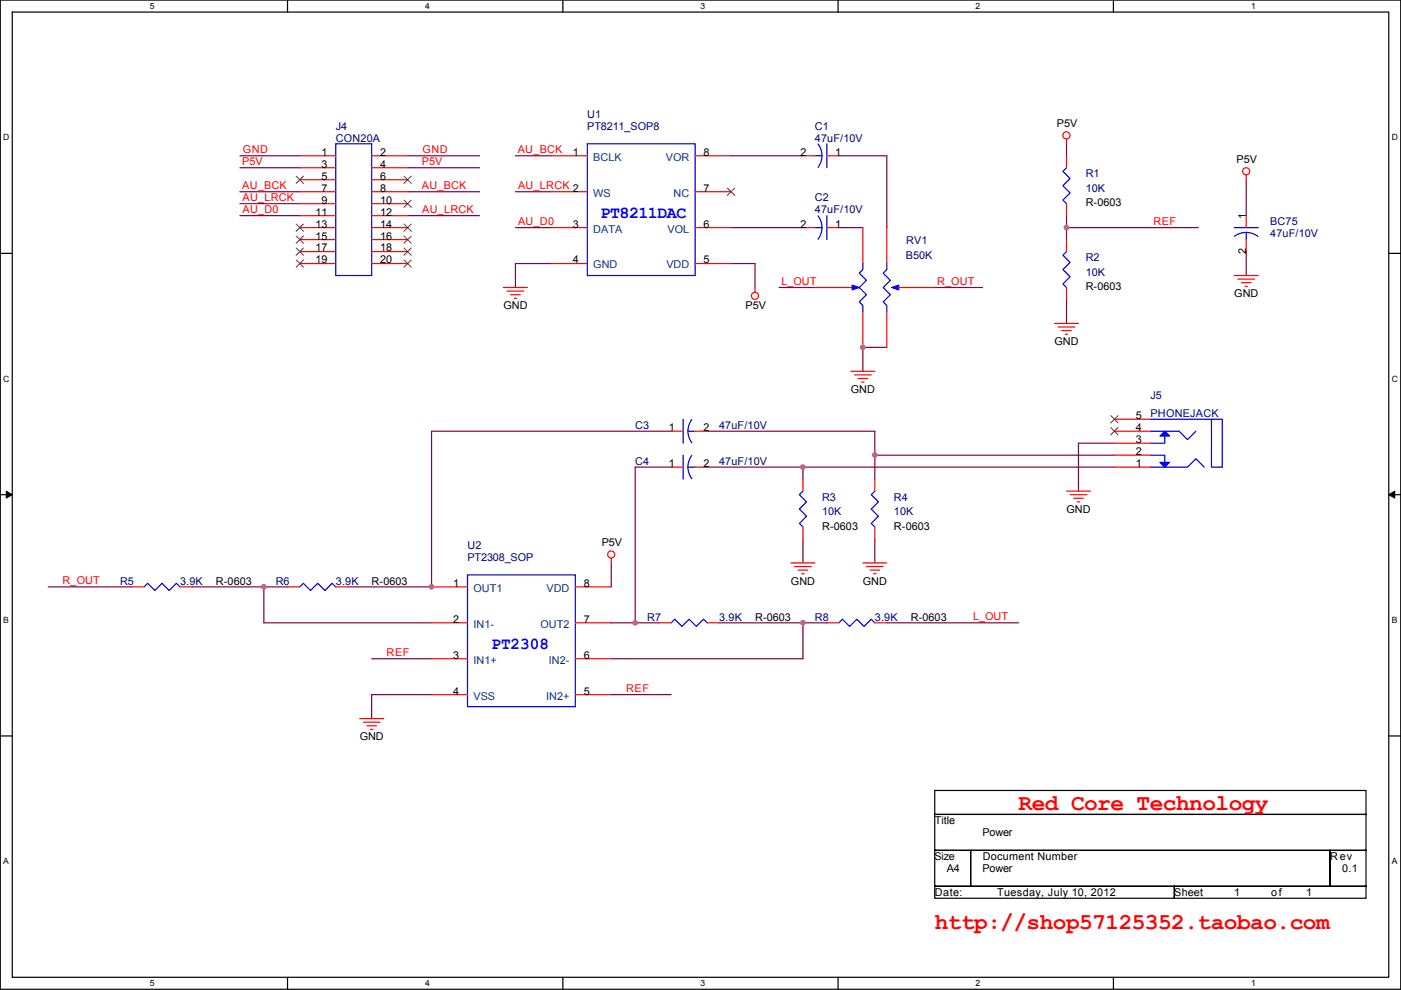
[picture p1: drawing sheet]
<svg xmlns="http://www.w3.org/2000/svg" width="297mm" height="210mm" viewBox="0 0 297 210" stroke-linecap="round" stroke-linejoin="round" font-family="sans-serif">
<path d="M.1 0h296.9v209.8h-296.9zM2.6 2.6h291.8v204.7h-291.8z" fill="none" stroke="#000" stroke-width=".25"/>
<g fill="#fff">
<path d="M31.8 .3h1v2h-1z"/>
<path d="M31.8 207.5h1v2.1h-1z"/>
</g>
<path d="M61 0v2.6M61 207.3v2.5" fill="none" stroke="#000" stroke-width=".25"/>
<g fill="#fff">
<path d="M90.1 .3h1v2h-1z"/>
<path d="M90.1 207.5h1v2.1h-1z"/>
</g>
<path d="M119.3 0v2.6M119.3 207.3v2.5" fill="none" stroke="#000" stroke-width=".25"/>
<g fill="#fff">
<path d="M148.5 .3h1v2h-1z"/>
<path d="M148.5 207.5h1v2.1h-1z"/>
</g>
<path d="M177.7 0v2.6M177.7 207.3v2.5" fill="none" stroke="#000" stroke-width=".25"/>
<g fill="#fff">
<path d="M206.9 .3h1v2h-1z"/>
<path d="M206.9 207.5h1v2.1h-1z"/>
</g>
<path d="M236.1 0v2.6M236.1 207.3v2.5" fill="none" stroke="#000" stroke-width=".25"/>
<g fill="#fff">
<path d="M265.2 .3h1v2h-1z"/>
<path d="M265.2 207.5h1v2.1h-1z"/>
<path d="M.7 28.2h1.3v2h-1.3z"/>
<path d="M295.1 28.2h1.3v2h-1.3z"/>
<path d="M.7 79.3h1.3v2.1h-1.3z"/>
<path d="M295.1 79.3h1.3v2.1h-1.3z"/>
</g>
<path d="M.1 53.7h2.5M294.4 53.7h2.6" fill="none" stroke="#000" stroke-width=".25"/>
<g fill="#fff">
<path d="M.7 130.5h1.2v2h-1.2z"/>
<path d="M295.1 130.5h1.2v2h-1.2z"/>
</g>
<path d="M.1 104.9h2.5M294.4 104.9h2.6" fill="none" stroke="#000" stroke-width=".25"/>
<path d="M1.3 104.2l1.3 .7-1.3 .7zM294.4 104.9l1.3-.7v1.4z" fill="#000" stroke="#000" stroke-width=".21"/>
<g fill="#fff">
<path d="M.7 181.7h1.2v2h-1.2z"/>
<path d="M295.1 181.7h1.2v2h-1.2z"/>
</g>
<path d="M.1 156.1h2.5M294.4 156.1h2.6M198.2 167.7h91.4v5h-91.4zM198.2 172.7h91.4v7.7h-91.4zM198.2 180.4h7.6v7.6h-7.6zM198.2 188h50.8v2.5h-50.8zM205.8 180.4h76.2v7.6h-76.2zM249 188h40.6v2.5h-40.6zM282 180.4h7.6v7.6h-7.6z" fill="none" stroke="#000" stroke-width=".25"/>
<g fill="none" stroke="#800040" stroke-width=".25">
<path d="M50.9 33h12.7M50.9 35.6h12.7M86.4 33h15.3M86.4 35.6h15.3M109.3 33h7.6M155 33h15.2M177.9 33h10.1v15.3M226.1 30.5v2.5M264.2 38.1v7.6M50.9 45.7h12.7M50.9 40.7h12.7M50.9 43.2h12.7"/>
<path d="M86.4 45.7h15.3M86.4 40.7h15.3M109.3 48.3h7.6M109.3 40.7h7.6M116.9 55.9h-7.6v5.1M155 55.9h5.1v5.1M155 48.3h15.2M177.9 48.3h5M226.1 48.3v2.5M226.1 45.7v2.6M226.1 48.3h28M264.2 53.4v5"/>
<path d="M165.2 61h7.6M188 73.7h-5.1v5.1M198.2 61h10.1M226.1 63.5v5.1M142.3 91.5h-50.8v33h-17.8M142.3 99.1h-7.6v33M149.9 99.1h20.3M149.9 91.5h35.6v5M170.2 99.1h66.1M170.2 99.1v2.5M185.5 96.5h50.8M185.5 96.5v5.1"/>
<path d="M236.3 94h-7.6v10.2M129.6 119.4v5.1M170.2 114.3v5.1M185.5 114.3v5.1M10.2 124.5h17.8M40.7 124.5h15.2M55.9 124.5v7.6h35.6M55.9 124.5h5.1M78.8 139.7h12.7M129.6 132.1h5.1M134.7 132.1h5.1M152.5 132.1h17.7"/>
<path d="M170.2 132.1h5.1M170.2 132.1v7.6h-40.6M188 132.1h28M91.5 147.3h-12.7v5.1M129.6 147.3h12.7"/>
</g>
<g fill="none" stroke="#f00" stroke-width=".25">
<path d="M63.6 33h7.6M63.6 35.6h7.6M63.6 38.1h7.6M78.8 33h7.6M78.8 35.6h7.6M78.8 38.1h7.6M116.9 33h7.6M147.4 33h7.6M170.2 33h2.6M175.3 33h2.6M226.1 29.5v1M226.1 33v2.6"/>
<path d="M264.2 37.1v1M63.6 40.7h7.6M63.6 43.2h7.6M63.6 45.7h7.6M63.6 48.3h7.6M63.6 50.8h7.6M63.6 53.4h7.6M63.6 55.9h7.6M78.8 40.7h7.6M78.8 43.2h7.6M78.8 45.7h7.6M78.8 48.3h7.6"/>
<path d="M78.8 50.8h7.6M78.8 53.4h7.6M78.8 55.9h7.6M116.9 40.7h7.6M116.9 48.3h7.6M116.9 55.9h7.6M147.4 40.7h7.6M147.4 48.3h7.6M147.4 55.9h7.6M170.2 48.3h2.6M175.3 48.3h2.6M182.9 48.3v7.6"/>
<path d="M188 48.3v7.6M226.1 43.2v2.5M226.1 50.8v2.6M261.7 58.4h5.1M262.4 59.2h3.6M263.2 60h2M264.2 45.7v2.6M264.2 50.8v2.6M106.7 61h5.1M107.5 61.7h3.6M108.3 62.5h2M109 63.3h.5"/>
<path d="M160.1 61v1M172.8 61h7.6M180.4 78.8h5.1M181.2 79.5h3.5M182.9 66.1v7.6M188 66.1v7.6M190.6 61h7.6M223.6 68.6h5.1M224.3 69.4h3.6M225.1 70.1h2M225.9 70.9h.5M226.1 61v2.5"/>
<path d="M264 60.7h.5M142.3 91.5h2.5M142.3 99.1h2.5M147.4 91.5h2.5M147.4 99.1h2.5M181.9 80.3h2.1M182.7 81h.5M236.3 91.5h7.6M236.3 99.1h7.6M236.3 96.5h7.6M236.3 94h7.6M236.3 88.9h7.6"/>
<path d="M129.6 118.4v1M167.7 119.4h5.1M170.2 101.6v2.6M170.2 111.8v2.5M182.9 119.4h5.1M185.5 101.6v2.6M185.5 111.8v2.5M226.1 104.2h5.1M226.9 104.9h3.5M227.6 105.7h2.1M228.4 106.4h.5M28 124.5h2.5"/>
<path d="M38.2 124.5h2.5M61 124.5h2.6M71.2 124.5h2.5M91.5 132.1h7.6M91.5 124.5h7.6M91.5 139.7h7.6M122 132.1h7.6M122 124.5h7.6M122 139.7h7.6M139.8 132.1h2.5M149.9 132.1h2.6M168.5 120.2h3.5"/>
<path d="M169.2 120.9h2.1M170 121.7h.5M175.3 132.1h2.6M183.7 120.2h3.6M184.5 120.9h2M185.2 121.7h.5M185.5 132.1h2.5M76.3 152.4h5M77 153.2h3.6M77.8 153.9h2M78.5 154.7h.6M91.5 147.3h7.6"/>
<path d="M122 147.3h7.6"/>
<circle cx="226.1" cy="28.7" r=".76"/>
<circle cx="264.2" cy="36.3" r=".76"/>
<circle cx="160.1" cy="62.7" r=".76"/>
<circle cx="129.6" cy="117.6" r=".76"/>
</g>
<g fill="none" stroke="#00f" stroke-width=".25">
<path d="M71.2 30.5h7.6v27.9h-7.6zM124.5 30.5h22.9v27.9h-22.9zM172.8 33h1.5M173.4 30.5a4 4 0 0 1 0 5M175.3 30.5v5.1M226.1 35.6l-.7 .7 1.5 1.6-1.5 1.5 1.5 1.5-1.5 1.5 .7 .8M172.8 48.3h1.5M173.4 45.8a4 4 0 0 1 0 4.9M175.3 45.7v5.1M182.9 55.9v1.3l-.7 .7 1.5 1.6-1.5 1.5 1.5 1.5-1.5 1.5 .7 .8v1.3M188 55.9v1.3l-.7 .7 1.5 1.6-1.5 1.5 1.5 1.5-1.5 1.5 .7 .8v1.3M226.1 53.4l-.7 .7 1.5 1.5-1.5 1.6 1.5 1.5-1.5 1.5 .7 .8"/>
<path d="M261.7 48.3h5.1M261.7 50.1a4.1 4.1 0 0 1 5 0M264.2 49.3v1.5M180.4 61h.5M144.8 88.9v5.1M144.8 96.5v5.1M145.9 91.5h1.5M145.9 99.1h1.5M146.7 89a4.1 4.1 0 0 0 0 4.9M146.7 96.6a4.1 4.1 0 0 0 0 4.9M243.9 88.9h15.2v10.2h-2.2v-10.2M243.9 96.5h3v1.6"/>
<path d="M243.9 99.1h7.9l1.8-1.8 1.7 1.8M243.9 91.5h6.1l1.8 1.7 1.8-1.7M246.9 92.5v1.5h-3M170.2 104.2l-.7 .7 1.5 1.5-1.5 1.6 1.5 1.5-1.5 1.5 .7 .8M185.5 104.2l-.8 .7 1.5 1.5-1.5 1.6 1.5 1.5-1.5 1.5 .8 .8M30.5 124.5l.8-.8 1.5 1.5 1.6-1.5 1.5 1.5 1.5-1.5 .8 .8M63.6 124.5l.7-.8 1.5 1.5 1.6-1.5 1.5 1.5 1.5-1.5 .8 .8M99.1 121.9h22.9v28h-22.9zM142.3 132.1l.8-.8 1.5 1.6 1.5-1.6 1.5 1.6 1.6-1.6 .7 .8M177.9 132.1l.7-.8 1.5 1.6 1.6-1.6 1.5 1.6 1.5-1.6 .8 .8"/>
</g>
<g fill="none" stroke="#804000" stroke-width=".21">
<path d="M62.8 37.4l1.5 1.5M64.3 37.4l-1.5 1.5M85.7 37.4l1.5 1.5M87.2 37.4l-1.6 1.5M154.2 39.9l1.6 1.5M155.8 39.9l-1.6 1.5M62.8 47.5l1.5 1.6M62.8 50.1l1.5 1.5M62.8 52.6l1.5 1.5M62.8 55.1l1.5 1.6M64.3 47.5l-1.5 1.6M64.3 50.1l-1.5 1.5"/>
<path d="M64.3 52.6l-1.5 1.5M64.3 55.1l-1.5 1.6M85.7 42.4l1.5 1.6M85.7 47.5l1.5 1.6M85.7 50.1l1.5 1.5M85.7 52.6l1.5 1.5M85.7 55.1l1.5 1.6M87.2 42.4l-1.6 1.6M87.2 47.5l-1.6 1.6M87.2 50.1l-1.6 1.5M87.2 52.6l-1.6 1.5M87.2 55.1l-1.6 1.6"/>
<path d="M235.5 90.7l1.6 1.5M235.5 88.2l1.6 1.5M237 90.7l-1.5 1.5M237 88.2l-1.5 1.5"/>
</g>
<g fill="#00f" stroke="#00f" stroke-width=".25">
<path d="M245.9 98.1h2.1l-1.1 1z" fill-rule="evenodd"/>
<path d="M245.9 92.5l1-1 1.1 1z" fill-rule="evenodd"/>
<path d="M180.7 60.5l1.5 .5-1.5 .5z" fill-rule="evenodd"/>
<path d="M189 61l1.6-.5v1z" fill-rule="evenodd"/>
</g>
<g fill="#f0f" stroke="#f0f" stroke-width=".25">
<circle cx="55.9" cy="124.5" r=".5"/>
<circle cx="182.9" cy="73.7" r=".5"/>
<circle cx="226.1" cy="48.3" r=".5"/>
<circle cx="170.2" cy="132.1" r=".5"/>
<circle cx="91.5" cy="124.5" r=".5"/>
<circle cx="134.7" cy="132.1" r=".5"/>
<circle cx="170.2" cy="99.1" r=".5"/>
<circle cx="185.5" cy="96.5" r=".5"/>
</g>
<g font-size="4.8" fill="#f00">
<text x="216" y="171.7">Red Core Technology</text>
<text x="198.2" y="197.1">http://shop57125352.taobao.com</text>
</g>
<g font-size="3.6" fill="#00f">
<text x="127.3" y="46.2">PT8211DAC</text>
<text x="104.2" y="137.6">PT2308</text>
</g>
<g font-size="2.3" fill="#000080">
<text x="71.2" y="27.5">J4</text>
<text x="124.5" y="24.9">U1</text>
<text x="124.5" y="27.5">PT8211_SOP8</text>
<text x="172.8" y="27.5">C1</text>
<text x="71.2" y="30">CON20A</text>
<text x="172.8" y="30">47uF/10V</text>
<text x="230.2" y="37.6">R1</text>
<text x="230.2" y="40.7">10K</text>
<text x="172.8" y="42.7">C2</text>
<text x="172.8" y="45.3">47uF/10V</text>
<text x="269.3" y="47.8">BC75</text>
<text x="192.1" y="51.9">RV1</text>
<text x="269.3" y="50.3">47uF/10V</text>
<text x="192.1" y="54.9">B50K</text>
<text x="230.2" y="55.4">R2</text>
<text x="230.2" y="58.5">10K</text>
<text x="243.9" y="84.6">J5</text>
<text x="243.9" y="88.4">PHONEJACK</text>
<text x="134.7" y="91">C3</text>
<text x="152.5" y="91">47uF/10V</text>
<text x="134.7" y="98.6">C4</text>
<text x="152.5" y="98.6">47uF/10V</text>
<text x="174.3" y="106.2">R3</text>
<text x="189.5" y="106.2">R4</text>
<text x="174.3" y="109.3">10K</text>
<text x="189.5" y="109.3">10K</text>
<text x="99.1" y="116.4">U2</text>
<text x="99.1" y="118.9">PT2308_SOP</text>
<text x="25.5" y="124">R5</text>
<text x="38.2" y="124">3.9K</text>
<text x="58.5" y="124">R6</text>
<text x="71.2" y="124">3.9K</text>
<text x="137.2" y="131.6">R7</text>
<text x="152.5" y="131.6">3.9K</text>
<text x="172.8" y="131.6">R8</text>
<text x="185.5" y="131.6">3.9K</text>
</g>
<g font-size="2.3">
<text x="224.1" y="27">P5V</text>
<text x="68.1" y="33">1</text>
<text x="68.1" y="35.6">3</text>
<text x="80.6" y="33">2</text>
<text x="80.6" y="35.6">4</text>
<text x="121.5" y="33">1</text>
<text x="149.2" y="33">8</text>
<text x="169.7" y="33">2</text>
<text x="177.1" y="33">1</text>
<text x="262.2" y="34.6">P5V</text>
<text x="68.1" y="38.1">5</text>
<text x="68.1" y="40.6">7</text>
<text x="80.6" y="38.1">6</text>
<text x="80.6" y="40.6">8</text>
<text x="149.2" y="40.6">7</text>
<text x="66.9" y="45.7">11</text>
<text x="68.1" y="43.2">9</text>
<text x="80.6" y="43.2">10</text>
<text x="80.6" y="45.7">12</text>
<text x="230.2" y="43.7">R-0603</text>
<text x="264.2" y="46.5" transform="rotate(-90 264.2 46.5)">1</text>
<text x="66.9" y="48.3">13</text>
<text x="66.9" y="50.8">15</text>
<text x="66.9" y="53.3">17</text>
<text x="80.6" y="48.3">14</text>
<text x="80.6" y="50.8">16</text>
<text x="80.6" y="53.3">18</text>
<text x="121.5" y="48.3">3</text>
<text x="149.2" y="48.3">6</text>
<text x="169.7" y="48.3">2</text>
<text x="177.1" y="48.3">1</text>
<text x="264.2" y="53.9" transform="rotate(-90 264.2 53.9)">2</text>
<text x="66.9" y="55.9">19</text>
<text x="80.6" y="55.9">20</text>
<text x="121.5" y="55.9">4</text>
<text x="149.2" y="55.9">5</text>
<text x="106.7" y="65.6">GND</text>
<text x="158" y="65.6">P5V</text>
<text x="230.2" y="61.5">R-0603</text>
<text x="261.7" y="63">GND</text>
<text x="223.6" y="73.2">GND</text>
<text x="180.4" y="83.4">GND</text>
<text x="240.9" y="88.9">5</text>
<text x="141.8" y="91.4">1</text>
<text x="149.2" y="91.4">2</text>
<text x="240.9" y="94">3</text>
<text x="240.9" y="91.4">4</text>
<text x="141.8" y="99.1">1</text>
<text x="149.2" y="99.1">2</text>
<text x="240.9" y="99.1">1</text>
<text x="240.9" y="96.5">2</text>
<text x="174.3" y="112.3">R-0603</text>
<text x="189.5" y="112.3">R-0603</text>
<text x="226.1" y="108.8">GND</text>
<text x="127.6" y="115.9">P5V</text>
<text x="45.8" y="124">R-0603</text>
<text x="78.8" y="124">R-0603</text>
<text x="96.1" y="124.5">1</text>
<text x="123.8" y="124.5">8</text>
<text x="167.7" y="124">GND</text>
<text x="182.9" y="124">GND</text>
<text x="160.1" y="131.6">R-0603</text>
<text x="193.1" y="131.6">R-0603</text>
<text x="96.1" y="132.1">2</text>
<text x="123.8" y="132.1">7</text>
<text x="96.1" y="139.7">3</text>
<text x="123.8" y="139.7">6</text>
<text x="96.1" y="147.3">4</text>
<text x="123.8" y="147.3">5</text>
<text x="76.3" y="157">GND</text>
<text x="198.2" y="174.8">Title</text>
<text x="208.3" y="177.3">Power</text>
<text x="198.2" y="182.4">Size</text>
<text x="200.7" y="185">A4</text>
<text x="208.3" y="185">Power</text>
<text x="208.4" y="182.4">Document Number</text>
<text x="282" y="182.4">R ev</text>
<text x="284.6" y="185">0.1</text>
<text x="198.2" y="190">Date:</text>
<text x="211.4" y="190">Tuesday, July 10, 2012</text>
<text x="249" y="190">Sheet</text>
<text x="261.7" y="190">1</text>
<text x="269.5" y="190">of</text>
<text x="276.9" y="190">1</text>
</g>
<g font-size="2.3" fill="#f00">
<text x="51.4" y="35.1">P5V</text>
<text x="51.5" y="32.5">GND</text>
<text x="89.5" y="35.1">P5V</text>
<text x="89.6" y="32.5">GND</text>
<text x="109.8" y="32.5">AU_BCK</text>
<text x="51.4" y="40.2">AU_BCK</text>
<text x="89.5" y="40.2">AU_BCK</text>
<text x="109.9" y="40.2">AU_LRCK 2</text>
<text x="51.4" y="45.2">AU_D0</text>
<text x="51.4" y="42.7">AU_LRCK</text>
<text x="89.5" y="45.2">AU_LRCK</text>
<text x="109.9" y="47.8">AU_D0</text>
<text x="244.5" y="47.8">REF</text>
<text x="165.7" y="60.5">L_OUT</text>
<text x="198.7" y="60.5">R_OUT</text>
<text x="13.3" y="124">R_OUT</text>
<text x="206.3" y="131.6">L_OUT</text>
<text x="82" y="139.2">REF</text>
<text x="132.8" y="146.8">REF</text>
</g>
<g font-size="2.3" fill="#004080">
<text x="125.8" y="34.1">BCLK</text>
<text x="141.2" y="34.1">VOR</text>
<text x="125.8" y="41.7">WS</text>
<text x="142.8" y="41.7">NC</text>
<text x="125.8" y="49.3">DATA</text>
<text x="141.5" y="49.3">VOL</text>
<text x="125.8" y="56.9">GND</text>
<text x="141.3" y="56.9">VDD</text>
<text x="100.4" y="125.5">OUT1</text>
<text x="115.9" y="125.5">VDD</text>
<text x="100.4" y="133.1">IN1-</text>
<text x="114.6" y="133.1">OUT2</text>
<text x="100.4" y="140.8">IN1+</text>
<text x="116.4" y="140.8">IN2-</text>
<text x="100.4" y="148.4">VSS</text>
<text x="115.8" y="148.4">IN2+</text>
</g>
<g font-size="1.8">
<text x="31.8" y="1.9">5</text>
<text x="90.1" y="1.9">4</text>
<text x="148.5" y="1.9">3</text>
<text x="206.9" y="1.9">2</text>
<text x="265.2" y="1.9">1</text>
<text x=".7" y="29.8">D</text>
<text x="295.1" y="29.8">D</text>
<text x=".7" y="81">C</text>
<text x="295.1" y="81">C</text>
<text x=".7" y="132.1">B</text>
<text x="295.1" y="132.1">B</text>
<text x=".7" y="183.3">A</text>
<text x="295.1" y="183.3">A</text>
<text x="31.8" y="209.2">5</text>
<text x="90.1" y="209.2">4</text>
<text x="148.5" y="209.2">3</text>
<text x="206.9" y="209.2">2</text>
<text x="265.2" y="209.2">1</text>
</g>
</svg>
